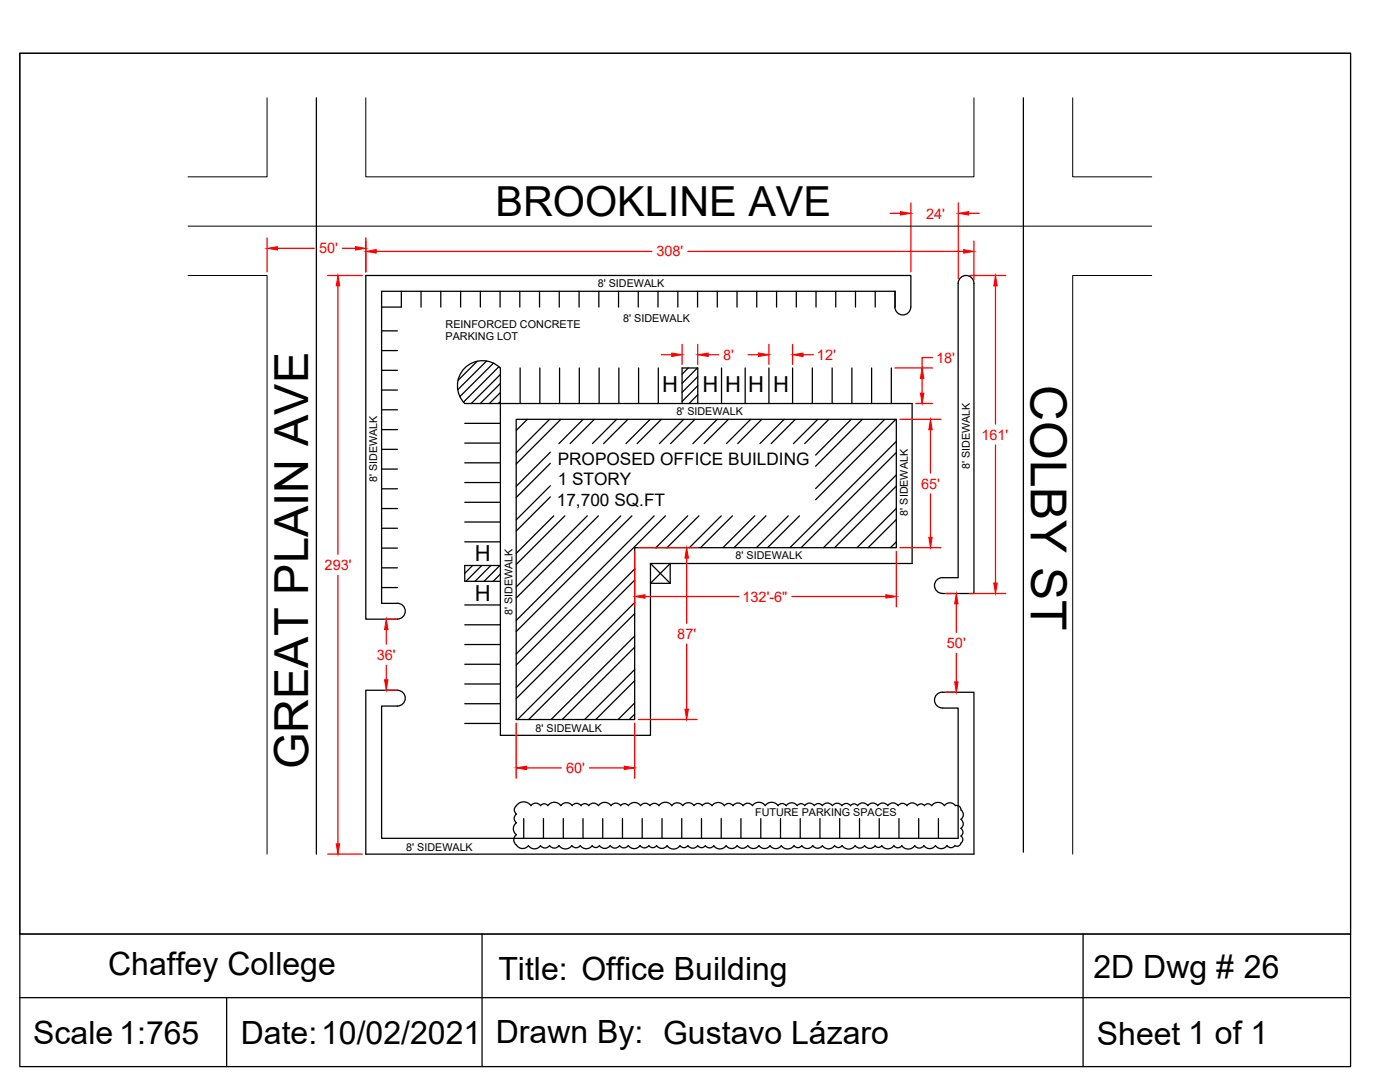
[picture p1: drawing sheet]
<svg xmlns="http://www.w3.org/2000/svg" width="279mm" height="216mm" viewBox="0 0 279 216" stroke-linecap="round" stroke-linejoin="round" font-family="sans-serif">
<!-- layer: Layer1 -->
<g fill="none" stroke="#000" stroke-width=".25">
<path d="M63.1 19.5v150.9M204.2 19.5v150.5M80.1 58.1v3.2h-3.9M84 58.1v3.2M88 58.1v3.2M91.9 58.1v3.2M95.9 58.1v3.2M99.8 58.1v3.2M103.7 58.1v3.2M107.7 58.1v3.2M111.6 58.1v3.2M115.6 58.1v3.2"/>
<path d="M119.5 58.1v3.2M123.4 58.1v3.2M127.4 58.1v3.2M131.3 58.1v3.2M135.3 58.1v3.2M139.2 58.1v3.2M143.2 58.1v3.2M147.1 58.1v3.2M151 58.1v3.2M155 58.1v3.2M158.9 58.1v3.2M162.9 58.1v3.2"/>
<path d="M166.8 58.1v3.2M170.7 58.1v3.2M174.7 58.1v3.2M191.2 56.6v58.7h-3.1a1.58 1.58 0 0 0-1.6 1.5 1.58 1.58 0 0 0 1.6 1.6M191.2 56.5a1.58 1.58 0 0 1 1.6-1.5 1.58 1.58 0 0 1 1.6 1.5M194.4 56.6v61.8h-6.3M76.2 66h3.1M76.2 70h3.1M76.2 73.9h3.1M76.2 77.8h3.1M95.3 72.1l-3.9 3.8M97.1 72l-5.7 5.8"/>
<path d="M98.5 72.5l-6.7 6.6M99.6 73.2l-7.1 7M99.9 73.4v7.1h-7.1a5 5 0 0 1 0-7.1 5 5 0 0 1 7 0M99.9 74.7l-5.9 5.8M99.9 76.5l-4.1 4M99.9 78.3l-2.2 2.2M103.8 73.4v7.1M107.7 73.4v7.1M111.7 73.4v7.1M115.6 73.4v7.1M119.6 73.4v7.1M123.5 73.4v7.1"/>
<path d="M127.4 73.4v7.1M131.4 73.4v7.1M137.4 73.4l-1.3 1.3M139.2 73.4l-3.1 3.1M139.3 75.1l-3.2 3.2M139.3 77l-3.2 3.1M139.3 78.8l-1.8 1.7M144 73.4v7.1M148.7 73.4v7.1M153.5 73.4v7.1M158.2 73.4v7.1M162.1 73.4v7.1"/>
<path d="M166.1 73.4v7.1M170 73.4v7.1M173.9 73.4v7.1M177.9 73.4v7.1M76.2 81.8h3.1M76.2 85.7h3.1M76.2 89.7h3.1M76.2 93.6h3.1M76.2 97.5h3.1M92.8 84.5h7.1M92.8 88.4h7.1M92.8 92.4h7.1"/>
<path d="M92.8 96.3h7.1M99.9 80.5h82.1v31.9h-52.2v34.3h-29.9zM99.9 80.1l-.4 .4M103 83.7h75.9v25.6h-52.2v34.3h-23.7zM105.2 83.7l-2.2 2.2M109.7 83.7l-6.7 6.7M109.8 90.2l-6.8 6.8M109.8 96.9l-6.8 6.8M109.8 92.5l-6.8 6.8M109.8 99.1l-6.8 6.9M111.9 83.7l-8.9 8.9M116.4 83.7l-4.9 4.8"/>
<path d="M118.6 83.7l-4.8 4.8M123.1 83.7l-4.9 4.8M125.3 83.7l-4.8 4.8M129.8 83.7l-4.9 4.8M132 83.7l-4.9 4.8M136.1 80.5v-7.1h3.2v7.1M136.4 83.7l-4.8 4.8M138.7 83.7l-4.9 4.8M143.1 83.7l-4.8 4.8M145.4 83.7l-4.9 4.8M149.8 83.7l-4.8 4.8M152 83.7l-4.8 4.8"/>
<path d="M156.5 83.7l-4.8 4.8M158.7 83.7l-4.8 4.8M163.2 83.7l-4.9 4.8M165.4 83.7l-4.8 4.8M169.9 83.7l-7.1 7.1M172.1 83.7l-9.3 9.3M176.6 83.7l-13.8 13.8M178.8 83.7l-16 16M178.9 88.1l-21.3 21.2M178.9 94.8l-14.6 14.5M178.9 90.3l-19 19M178.9 97l-12.3 12.3"/>
<path d="M76.2 101.5h3.1M76.2 105.4h3.1M76.2 109.4h3.1M76.2 113.3h3.1M76.2 117.2h3.1M92.8 100.2h7.1M92.8 104.2h7.1M92.8 108.1h7.1M94.3 112.8l-1.5 1.6M96.1 112.8l-3.1 3.2M98 112.8l-3.2 3.2M99.8 112.8l-3.2 3.2"/>
<path d="M99.9 114.6l-1.5 1.4M99.9 112.8h-7.1v3.2h7.1M110.5 102.9l-7.5 7.5M112.7 102.9l-9.7 9.7M117.2 102.9l-14.2 14.2M119.4 102.9l-16.4 16.4M123.9 102.9l-20.9 20.9M126.1 102.9l-23.1 23.1M126.7 113.5l-23.7 23.7M126.7 115.8l-23.7 23.6M129.8 112.4l4 4M130.6 102.9l-27.6 27.6"/>
<path d="M132.8 102.9l-29.8 29.8M133.8 112.4v4h-4zM137.2 102.9l-6.3 6.4M139.5 102.9l-6.4 6.4M143.9 102.9l-6.3 6.4M146.2 102.9l-6.4 6.4M150.6 102.9l-6.3 6.4M152.9 102.9l-6.4 6.4M157.3 102.9l-6.3 6.4M159.6 102.9l-6.4 6.4M178.9 101.5l-7.9 7.8M178.9 108.1l-1.2 1.2"/>
<path d="M178.9 103.7l-5.7 5.6M79.3 137.7a1.58 1.58 0 0 1 1.6 1.6 1.58 1.58 0 0 1-1.6 1.6M79.3 120.4a1.58 1.58 0 0 1 1.6 1.6 1.58 1.58 0 0 1-1.6 1.5M79.3 137.7h-6.3v32.7h121.4v-32.3h-6.3M79.3 120.4h-3.1v-62.3h102.4v3.2a1.57 1.57 0 0 0 1.6 1.5 1.57 1.57 0 0 0 1.6-1.5v-6.3h-108.8v68.5h6.3M92.8 120.7h7.1M92.8 124.7h7.1M92.8 128.6h7.1M92.8 132.5h7.1M92.8 136.5h7.1M126.7 120.2l-23.4 23.4M126.7 126.9l-16.7 16.7"/>
<path d="M126.7 133.6l-10 10M126.7 122.4l-21.2 21.2M126.7 129.1l-14.5 14.5M126.7 135.8l-7.8 7.8M188.1 138.1a1.58 1.58 0 0 0-1.6 1.6 1.58 1.58 0 0 0 1.6 1.6M79.3 140.9h-3.1v26.4h115v-26h-3.1M92.8 140.4h7.1M92.8 144.4h7.1M126.7 140.3l-3.3 3.3M126.7 142.5l-1.1 1.1M104.5 163.3v4M107.9 160.8a1.18 1.18 0 0 0-1.9 0 1.83 1.83 0 0 0-2.1-.7 1.83 1.83 0 0 0-1.2 1.7l.4 .6a1.07 1.07 0 0 0 0 1.8 1.44 1.44 0 0 0 0 2.4 1.28 1.28 0 0 0 0 2 1.45 1.45 0 0 0 2.4 .1 1.48 1.48 0 0 0 2.4 0 1.1 1.1 0 0 0 1.8 0 1.16 1.16 0 0 0 1.9 0 1.56 1.56 0 0 0 2.5 0 1.03 1.03 0 0 0 1.7 0 1.45 1.45 0 0 0 2.4 0 .87 .87 0 0 0 1.4 0 1.32 1.32 0 0 0 2.2 0 1.15 1.15 0 0 0 1.9 0 1.04 1.04 0 0 0 1.7 0 1.46 1.46 0 0 0 2.3 0 1.07 1.07 0 0 0 1.8 0"/>
<path d="M107.9 160.8a.88 .88 0 0 1 1.4 0 1.58 1.58 0 0 1 2.6 0 1.39 1.39 0 0 1 2.3 0 1.07 1.07 0 0 1 1.8 0 .95 .95 0 0 1 1.5 0 1.17 1.17 0 0 1 1.9 0 1.54 1.54 0 0 1 2.5 0 1.17 1.17 0 0 1 2 0 .96 .96 0 0 1 1.5 0 1.47 1.47 0 0 1 2.4 0 1.13 1.13 0 0 1 1.9 0M108.5 163.3v4M112.4 163.3v4M116.4 163.3v4M120.3 163.3v4M124.2 163.3v4M128.2 163.3v4M129.5 168.7a.94 .94 0 0 0 1.5 0 1.28 1.28 0 0 0 2.1 0M132.1 163.3v4M133.1 168.7a1.58 1.58 0 0 0 2.6 0 .97 .97 0 0 0 1.6 0 1.2 1.2 0 0 0 2 0 .93 .93 0 0 0 1.5 0 1.02 1.02 0 0 0 1.7 0 1.48 1.48 0 0 0 2.4 .1M136.1 163.3v4M140 163.3v4"/>
<path d="M142.1 160.8a1.17 1.17 0 0 0-2 0 .99 .99 0 0 0-1.6-.1 1.37 1.37 0 0 0-2.2 .1 1.36 1.36 0 0 0-2.2 0 1.55 1.55 0 0 0-2.6 0 1.09 1.09 0 0 0-1.8 0M143.9 163.3v4M144.9 168.7a1.34 1.34 0 0 0 2.2 0 1.3 1.3 0 0 0 2.1 0 1.37 1.37 0 0 0 2.3 0 1.34 1.34 0 0 0 2.2 0 1.37 1.37 0 0 0 2.2 0 1.54 1.54 0 0 0 2.6 0 .94 .94 0 0 0 1.5 0 1.34 1.34 0 0 0 2.2 0 1.16 1.16 0 0 0 1.9 0M147.9 163.3v4M151.8 163.3v4M155.8 163.3v4M156.9 160.8a.98 .98 0 0 0-1.6 0 1.55 1.55 0 0 0-2.6 0 1.55 1.55 0 0 0-2.5-.1 1.15 1.15 0 0 0-1.9 .1 1.21 1.21 0 0 0-2 0 1.06 1.06 0 0 0-1.7 0 1.52 1.52 0 0 0-2.5 0M159.7 163.3v4M163.6 163.3v4M164.1 168.7a1.49 1.49 0 0 0 2.5 0 .92 .92 0 0 0 1.5 0 1.57 1.57 0 0 0 2.6 0M166.1 160.8a1.22 1.22 0 0 0-2 0 .98 .98 0 0 0-1.6 0 1.15 1.15 0 0 0-1.9-.1 .92 .92 0 0 0-1.5 .1 1.36 1.36 0 0 0-2.2 0M167.6 163.3v4"/>
<path d="M170.7 168.7a1.15 1.15 0 0 0 1.9 0 1.27 1.27 0 0 0 2 0 .81 .81 0 0 0 1.4 .1 1.48 1.48 0 0 0 2.4-.1 .95 .95 0 0 0 1.6 .1 1.59 1.59 0 0 0 2.6-.1 1.08 1.08 0 0 0 1.8 .1M171.5 163.3v4M173.2 160.8a1.19 1.19 0 0 1 2 0 1.24 1.24 0 0 1 2 0M173.2 160.7a1.26 1.26 0 0 0-2.1 0 .87 .87 0 0 0-1.4 .1 1.05 1.05 0 0 0-1.7 0 1.15 1.15 0 0 0-1.9 0M175.5 163.3v4M177.2 160.7a1.26 1.26 0 0 1 2 .1 1.07 1.07 0 0 1 1.8 0 1.3 1.3 0 0 1 2.1 0 .84 .84 0 0 1 1.4 0M179.4 163.3v4M183.3 163.3v4M184.5 160.8a.88 .88 0 0 1 1.4 0M185.9 160.8a1.56 1.56 0 0 1 2.6 0 1.36 1.36 0 0 1 2.2 0 .84 .84 0 0 1 1.1 .8 1.15 1.15 0 0 1 0 1.9 1.1 1.1 0 0 1 0 1.8 .94 .94 0 0 1 0 1.5 .86 .86 0 0 1 0 1.4 .78 .78 0 0 1-1.2 .5 .97 .97 0 0 1-1.6 0 1.41 1.41 0 0 1-2.3 0 1.41 1.41 0 0 1-2.3 0M187.3 163.3v4"/>
</g>
<path d="M4 10.6h265.5v175.8h-265.5zM53.3 19.5v15.8h-15.8M73 19.5v15.8h121.4v-15.8M214.1 19.5v15.8h15.7M37.5 55h15.8v115.4M37.5 45.1h192.3M229.8 55h-15.7v115.4" fill="none" stroke="#000" stroke-width=".2"/>
<g fill="none" stroke="#f00" stroke-width=".25">
<path d="M53.3 47.5v6.8M55.4 49.6h7.3M65.4 55h6.9M67.4 57v53.6M68.3 49.6h2.6M73 47.5v6.8M75.1 50.2h55M137.3 50.2h55M177.6 42.6h2.1M181.8 40.5v13.8M191.2 40.5v15.1M193.3 42.6h2.1"/>
<path d="M193.5 55h7.2M194.4 48.1v7.7M198.7 57v27.6M132 70.8h2M136.1 68.7v4M139.3 68.7v4M141.3 70.8h2.1M149.3 70.8h2.1M153.5 68.7v4M158.2 68.7v4M160.3 70.8h2M178.6 73.4h7.5"/>
<path d="M184 75.5v3M186.1 71.4h-2.1v2M179.6 83.7h8.2M182.8 80.5h3.3M185.7 85.7v8.7M185.7 98.6v8.6M198.7 88.8v27.6M67.4 114.8v53.6M126.7 110v11.1M127.4 109.3h11.7M128.7 119h18.8M137 111.4v13"/>
<path d="M158.1 119h18.7M178.9 110v11.1M179.6 109.3h8.2M188.8 118.4h1.7M193.5 118.4h7.2M76.9 123.5h2.3M76.9 137.7h2.3M77.1 125.6v2.9M77.1 132.7v3M137 128.5v13M188.8 138.1h1.7M190.9 120.5v5.7"/>
<path d="M190.9 130.4v5.7M103 144.3v11M105.1 153.2h6.9M117.6 153.2h7M126.7 144.3v11M127.4 143.6h11.7M65.4 170.4h6.9"/>
</g>
<g fill="#f00" stroke="#f00" stroke-width=".2">
<path d="M179.7 42.2l2.1 .4-2.1 .3z"/>
<path d="M191.2 42.6l2.1-.4v.7z"/>
<path d="M70.9 49.2l2.1 .4-2.1 .3z"/>
<path d="M53.3 49.6l2.1-.4v.7z"/>
<path d="M67.4 55l.4 2h-.7z"/>
<path d="M67.1 168.4h.7l-.4 2z"/>
<path d="M190.9 118.4l.3 2.1h-.7z"/>
<path d="M190.5 136.1h.7l-.3 2z"/>
<path d="M185.7 83.7l.3 2h-.6z"/>
<path d="M185.4 107.2h.6l-.3 2.1z"/>
<path d="M183.7 78.5h.7l-.4 2z"/>
<path d="M184 73.4l.4 2.1h-.7z"/>
<path d="M126.7 119l2-.3v.7z"/>
<path d="M176.8 118.7l2.1 .3-2.1 .4z"/>
<path d="M103 153.2l2.1-.3v.7z"/>
<path d="M124.6 152.9l2.1 .3-2.1 .4z"/>
<path d="M77.1 123.5l.3 2.1h-.6z"/>
<path d="M76.8 135.7h.6l-.3 2z"/>
<path d="M198.7 55l.3 2h-.7z"/>
<path d="M198.3 116.4h.7l-.3 2z"/>
<path d="M134 70.4l2.1 .4-2.1 .3z"/>
<path d="M139.3 70.8l2-.4v.7z"/>
<path d="M151.4 70.4l2.1 .4-2.1 .3z"/>
<path d="M158.2 70.8l2.1-.4v.7z"/>
<path d="M137 109.3l.4 2.1h-.7z"/>
<path d="M136.7 141.5h.7l-.4 2.1z"/>
<path d="M192.3 49.8l2.1 .4-2.1 .3z"/>
<path d="M73 50.2l2.1-.4v.7z"/>
</g>
<!-- layer: 0 -->
<path d="M4 10.6h265.5v202.2h-265.5zM4 186.4h265.5M4 199.1h265.5M45.2 199.1v13.7M96.2 186.4v26.4M216.2 186.4v26.4" fill="none" stroke="#000" stroke-width=".25"/>
<text font-size="9.9" x="205.7" y="76.8" transform="rotate(90 205.7 76.8)">COLBY ST</text>
<text font-size="9.4" x="61.5" y="153.5" transform="rotate(-90 61.5 153.5)">GREAT PLAIN AVE</text>
<text font-size="8.3" x="98.9" y="43.1">BROOKLINE AVE</text>
<g font-size="6.4">
<text x="21.6" y="194.6">Chaffey College</text>
<text x="99.5" y="195.6">Title: Office Building</text>
<text x="218.2" y="195.2">2D Dwg # 26</text>
<text x="6.6" y="208.3">Scale 1:765</text>
<text x="48.1" y="208.3">Date:10/02/2021</text>
<text x="99" y="208.2">Drawn By: Gustavo Lázaro</text>
<text x="218.9" y="208.4">Sheet 1 of 1</text>
</g>
<g font-size="4.4">
<text x="132.2" y="78.1">H</text>
<text x="140.2" y="78.1">H</text>
<text x="144.7" y="78.1">H</text>
<text x="149.3" y="78.2">H</text>
<text x="154.3" y="78.3">H</text>
<text x="94.8" y="112">H</text>
<text x="94.8" y="119.9">H</text>
</g>
<g font-size="3.4">
<text x="111.3" y="92.7">PROPOSED OFFICE BUILDING</text>
<text x="111.1" y="101">17,700 SQ.FT</text>
<text x="111.3" y="96.8">1 STORY</text>
</g>
<g font-size="2.9" fill="#f00">
<text x="184.8" y="43.6">24'</text>
<text x="63.7" y="50.6">50'</text>
<text x="131" y="51.2">308'</text>
<text x="144.3" y="71.8">8'</text>
<text x="163" y="71.8">12'</text>
<text x="186.8" y="72.4">18'</text>
<text x="195.9" y="87.7">161'</text>
<text x="183.8" y="97.5">65'</text>
<text x="64.8" y="113.7">293'</text>
<text x="148.2" y="120">132'-6&quot;</text>
<text x="75.2" y="131.7">36'</text>
<text x="135.2" y="127.4">87'</text>
<text x="189" y="129.3">50'</text>
<text x="113" y="154.2">60'</text>
</g>
<g font-size="2.2">
<text x="88.9" y="65.4">REINFORCED CONCRETE</text>
<text x="124.4" y="64.2">8' SIDEWALK</text>
<text x="88.9" y="67.9">PARKING LOT</text>
</g>
<g font-size="2.1">
<text x="119.3" y="57.3">8' SIDEWALK</text>
<text x="135" y="82.8">8' SIDEWALK</text>
<text x="193.5" y="93.6" transform="rotate(-90 193.5 93.6)">8' SIDEWALK</text>
<text x="75.3" y="96.2" transform="rotate(-90 75.3 96.2)">8' SIDEWALK</text>
<text x="181.2" y="102.9" transform="rotate(-90 181.2 102.9)">8' SIDEWALK</text>
<text x="146.8" y="111.6">8' SIDEWALK</text>
<text x="102.3" y="122.8" transform="rotate(-90 102.3 122.8)">8' SIDEWALK</text>
<text x="106.9" y="146">8' SIDEWALK</text>
<text x="150.7" y="162.8">FUTURE PARKING SPACES</text>
<text x="81.1" y="169.8">8' SIDEWALK</text>
</g>
</svg>
